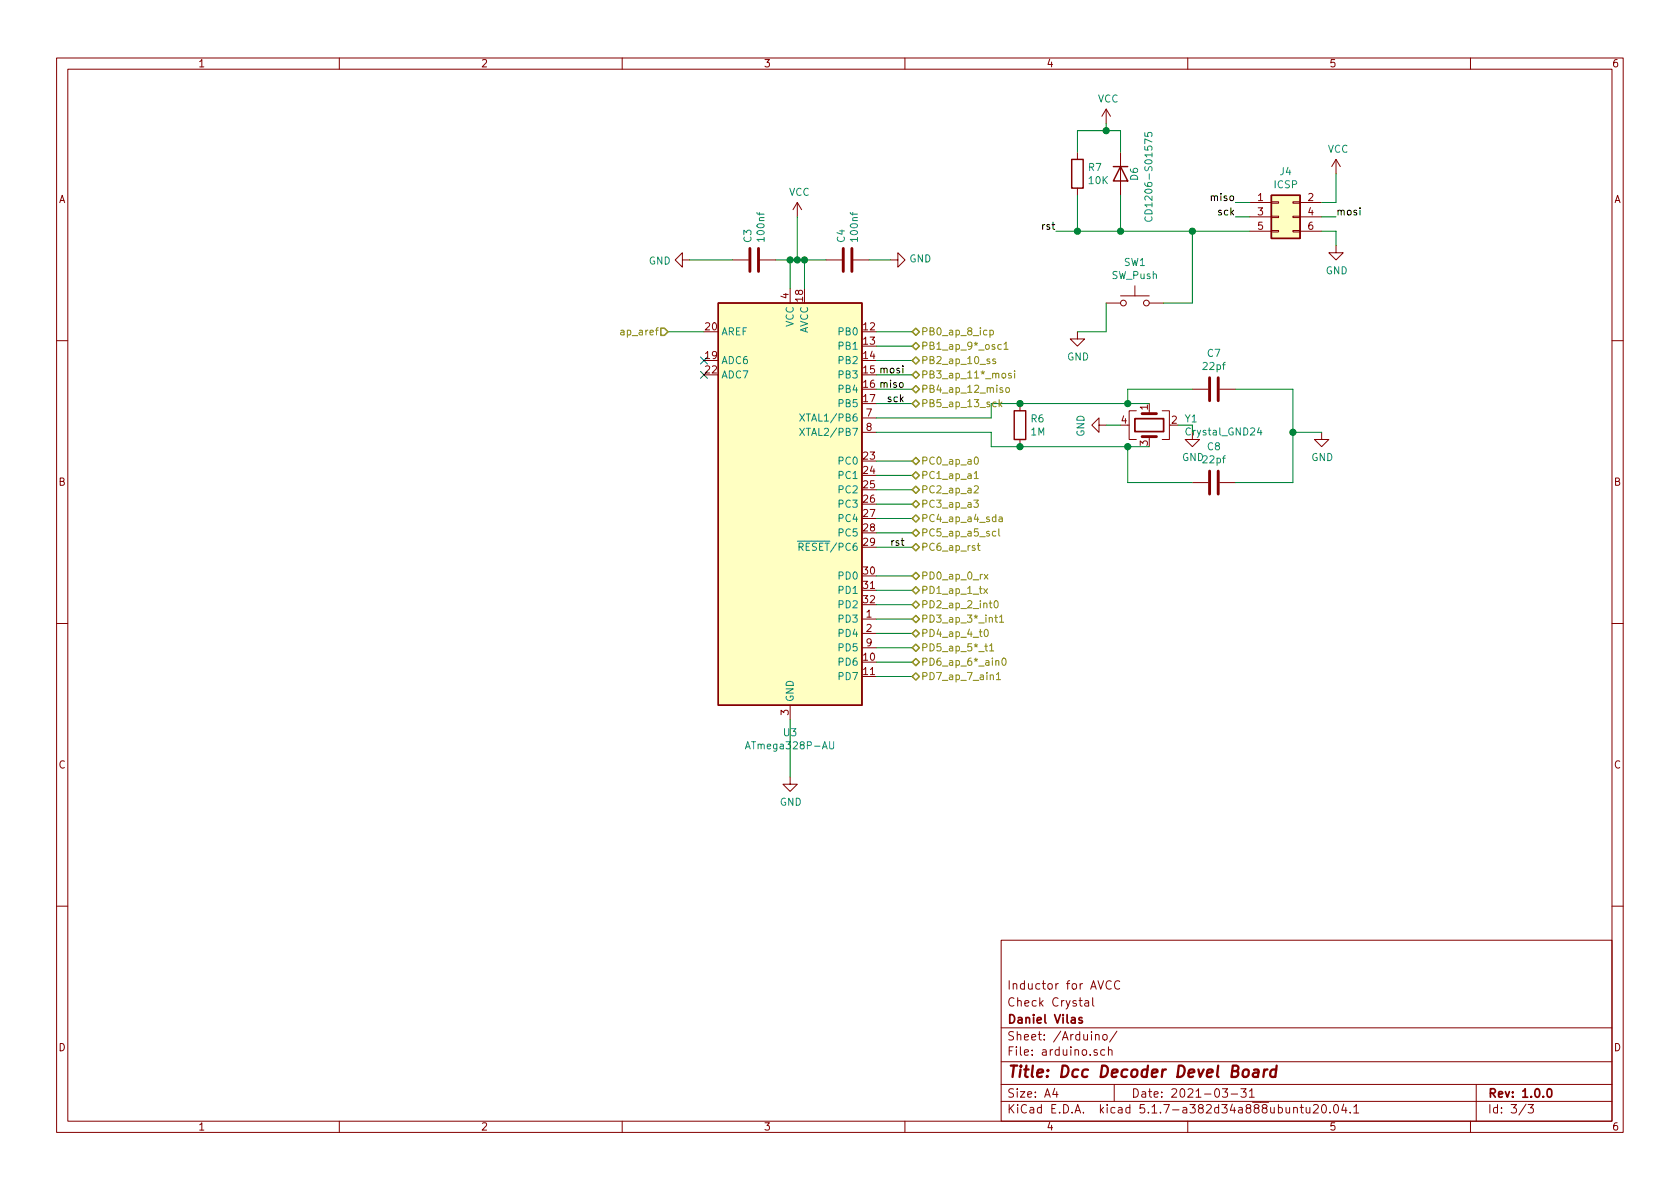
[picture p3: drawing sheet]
<svg xmlns="http://www.w3.org/2000/svg" width="297mm" height="210mm" viewBox="0 0 297 210" stroke-linecap="round" stroke-linejoin="round" font-family="sans-serif">
<g fill="none" stroke="#840000" stroke-width=".18">
<path d="M10 10.3h277v189.9h-277zM12 12.2h273v186.1h-273zM60 10.3v1.9M110 10.3v1.9M160 10.3v1.9M195.6 19.3l-.8 1.3M195.6 19.3v2.5M195.6 19.3l.7 1.3M210 10.3v1.9M260 10.3v1.9M141 35.8l-.8 1.3M141 35.8v2.5"/>
<path d="M141 35.8l.7 1.3M190.5 26.9v1.3M190.5 33.3v1.2M198.1 26.9v7.6M221 35.8h3.8M221 38.3h3.8M224.8 35.7h1.3v.2h-1.3zM224.8 38.2h1.3v.3h-1.3zM228.6 35.7h1.3v.2h-1.3zM228.6 38.2h1.3v.3h-1.3zM229.9 35.8h3.8M229.9 38.3h3.8"/>
<path d="M236.2 28.2l-.7 1.3M236.2 28.2v2.5M236.2 28.2l.8 1.3M120.6 46v-1.3l-1.2 1.3 1.2 1.2v-1.2h1.3M129.5 46h2.8M134.4 46h2.8M139.7 51v2.6M146 46h2.8M150.9 46h2.8M157.5 46h1.2v-1.3l1.3 1.3-1.3 1.2v-1.2M190.5 58.7v1.2h1.3l-1.3 1.3-1.3-1.3h1.3M195.6 53.6h2.5"/>
<path d="M198.1 52.3h5.1M200.7 50.5v1.8M203.2 53.6h2.5M221 40.9h3.8M224.8 40.8h1.3v.2h-1.3zM228.6 40.8h1.3v.2h-1.3zM229.9 40.9h3.8M236.2 43.4v1.3h1.3l-1.3 1.3-1.3-1.3h1.3M10 60.2h2M152.4 73.9h2.5M152.4 76.4h2.5M180.3 71.4v1.2"/>
<path d="M180.3 77.7v1.3M194.3 75.2v-1.3l-1.3 1.3 1.3 1.2v-1.2h1.3M200.9 72.6h-1.3v5.1h1.3M203.2 72.6v.5M203.2 77.2v.5M205.5 72.6h1.3v5.1h-1.3M210.8 76.4v1.3h1.3l-1.3 1.3-1.3-1.3h1.3M210.8 68.8h2.8M215.6 68.8h2.8M233.7 76.4v1.3h1.2l-1.2 1.3-1.3-1.3h1.3M285 60.2h2M210.8 85.3h2.8"/>
<path d="M215.6 85.3h2.8M10 110.3h2M152.4 109.5h2.5M152.4 112h2.5M152.4 114.5h2.5M285 110.3h2M139.7 137.4v1.3h1.3l-1.3 1.2-1.3-1.2h1.3M139.7 124.7v2.5M10 160.2h2M177 166.3h108v32h-108zM191.8 177h.6l.1 .9M192.5 177.3l-.5 .1a.29 .29 0 0 0-.2 .2 .29 .29 0 0 0 .2 .3l.5-.1"/>
<path d="M193.2 176.4v1.3l.2 .2M196.5 173.6a.59 .59 0 0 0-.8 0 .59 .59 0 0 0-.1 .7 .56 .56 0 0 0 .2 .6 .56 .56 0 0 0 .7-.1M198 173.6a.59 .59 0 0 0-.8 0 .59 .59 0 0 0-.1 .7 .56 .56 0 0 0 .2 .6 .56 .56 0 0 0 .7-.1M285 160.2h2M60 198.3v1.9M110 198.3v1.9M160 198.3v1.9M177 194.8h108M177 191.8h108M177 187.8h108M177 181.8h108M186.5 192.5l-.4 1h1"/>
<path d="M186.8 193v1M193.7 183.1l.2-.2 .4 .1v.9M194 185.7l-.4-.1-.2 .2 .1 .2 .5 .2v.3h-.6M195 183.1l.3-.2 .4 .2 .1 .5-.2 .2-.3 .1-.3-.1zM195.3 185.7l-.4-.1-.3 .3 .1 .6 .2 .1 .4-.1M196 185.7l.2-.1 .3 .1 .1 .9M196 185.1v1.5M197 191.8v3M197.5 182.3l-1.3 2M210 198.3v1.9M216.1 192.5h.9l-.4 .6 .4 .1v.7l-.2 .1-.7-.1M217.7 193.5h1.1"/>
<path d="M219.4 192.5h.9l-.5 .6 .5 .1v.7l-.3 .1-.6-.1M220.9 193l.4-.5v1.5M220.9 194h.9M228.7 196l.1-.1a.37 .37 0 0 1 .6 .1v.8M228.7 195.8v1M229.9 195.8h.6M230.1 195.3v1.3l.4 .2M230.9 195.8v.8a.39 .39 0 0 0 .7 .1M231.6 195.8v1M232.2 195.5l.2-.2h.4l.2 .2 .1 .3-.9 1h.9M233.8 195.5l.2-.2a.8 .8 0 0 1 .5 .8 .8 .8 0 0 1-.5 .7l-.2-.1-.1-.4zM235.2 196.7v.1"/>
<path d="M235.9 195.5l.2-.2a.81 .81 0 0 1 .6 .6 .81 .81 0 0 1-.3 .8l-.1 .1a.79 .79 0 0 1-.4-1.3zM237.6 195.2l-.4 1.1h1M237.9 195.8v1M238.7 196.7v.1M239.4 195.8l.4-.5v1.5M239.4 196.8h.8M260 198.3v1.9M261 191.8v6.5M269.8 195.2l-1.2 2M270.2 195.3h.9l-.5 .6 .4 .1v.7l-.2 .1-.6-.1"/>
<circle cx="198.6" cy="53.6" r=".51"/>
<circle cx="202.7" cy="53.6" r=".51"/>
</g>
<path d="M200.7 74h5v2.3h-5zM191.3 180l-.3-.1-.2 .2v.3l.5 .1v.3h-.5M273.7 192.6l.3-.1a.94 .94 0 0 1 0 1.5h-.1a1 1 0 0 1-.2-1.4z" fill="none" stroke="#840000" stroke-width=".3"/>
<path d="M221.7 189.2h.8l.1 .2-.2 1M222.5 189.6l-.7 .1a.4 .4 0 0 0-.3 .3 .4 .4 0 0 0 .2 .4l.7-.1M223.5 189.1l-.1 1.3M224.1 189.1a.54 .54 0 0 0-.6 .4M225.6 189.2a.68 .68 0 0 0-1 .3v.6l.1 .2 .2 .1 .6-.1M225.7 188.4l-.2 2" fill="none" stroke="#840000" stroke-width=".41"/>
<g fill="#ffffc2" stroke="#ffffc2" stroke-width=".18">
<path d="M127 53.6h25.4v71.1h-25.4z"/>
<path d="M224.8 34.5h5.1v7.7h-5.1z"/>
</g>
<path d="M189.5 28.2h2v5.1h-2zM196.8 29.5h2.6M198.1 29.5l1.3 2.5h-2.6zM224.8 34.5h5.1v7.7h-5.1zM127 53.6h25.4v71.1h-25.4zM179.3 72.6h2.1v5.1h-2.1z" fill="none" stroke="#840000" stroke-width=".25"/>
<g fill="none" stroke="#008484" stroke-width=".18">
<path d="M202.4 23.5v.6h.6l-.1-.2 .1-.4h.6l.1 .2-.1 .4M202.5 38.3a.6 .6 0 0 0 .5 .9 .6 .6 0 0 0 .7-.6l-.1-.3M141.4 73.2l.8 1.3M141.4 75.7l.8 1.3M142.2 73.2l-.8 1.3M142.2 75.7l-.8 1.3M222.6 75.6l-.3 .9h.8M222.9 76.1v.8M141 95.7h1.2M141.3 96.7h.6l.1-.2-.1-.3-.1-.1h-.5v1.2M141.6 96.7l.4 .6M131.8 132.4l.4-1.2 .4 1.2"/>
<path d="M131.9 132.1h.6M146.7 131.2v1l.2 .2h.3l.2-.2v-1"/>
</g>
<path d="M132.6 43.9v4.1M134.1 43.9v4.1M149.1 43.9v4.1M150.6 43.9v4.1M201.9 73.1h2.6M201.9 77.2h2.6M213.9 66.8v4.1M215.4 66.8v4.1M213.9 83.3v4.1M215.4 83.3v4.1" fill="none" stroke="#840000" stroke-width=".51"/>
<g fill="none" stroke="#008400" stroke-width=".18">
<path d="M141 38.3v7.7M190.5 26.9v-3.8h7.6v3.8M190.5 34.5v6.4M195.6 21.8v1.3M198.1 34.5v6.4M218.4 35.8h2.6M218.4 38.3h2.6M233.7 38.3h2.5M236.2 30.7v5.1h-2.5M118.1 58.7h6.4M121.9 46h7.6M137.2 46h8.8"/>
<path d="M139.7 46v5M142.2 46v5M153.7 46h3.8M154.9 58.7h6.4M186.7 40.9h34.3M195.6 53.6v5.1h-5.1M210.8 40.9v12.7h-5.1M233.7 40.9h2.5v2.5M154.9 68.8h6.4M154.9 76.4h20.4v2.6h27.9M154.9 71.4h6.4M154.9 61.2h6.4"/>
<path d="M154.9 63.7h6.4M154.9 66.3h6.4M195.6 75.2h2.5M199.4 79v6.3h11.4M203.2 71.4h-27.9v2.5h-20.4M208.3 75.2h2.5M210.8 68.8h-11.4v2.6M218.4 68.8h10.2v16.5h-10.2M228.6 76.4h5.1M154.9 91.7h6.4M154.9 96.8h6.4M154.9 81.5h6.4"/>
<path d="M154.9 84.1h6.4M154.9 86.6h6.4M154.9 89.1h6.4M154.9 94.2h6.4M154.9 109.5h6.4M154.9 117.1h6.4M154.9 119.6h6.4M154.9 112h6.4M154.9 101.8h6.4M154.9 104.4h6.4M154.9 106.9h6.4M154.9 114.5h6.4"/>
<path d="M139.7 127.2v10.2"/>
</g>
<g fill="none" stroke="#848400" stroke-width=".18">
<path d="M110.3 58.7h-.4l-.2 .2 .1 .3h.5M175 58.4h.4l.2 .2-.1 .6h-.5M175 58.4v1.3M176 63.5h-.3l-.2 .1 .1 .2 .4 .2v.3h-.5M176.7 70.7v1.2M176.8 71.4l.3 .5M177 61l-.3-.1-.3 .3 .2 .5h.4M177.1 71.1l-.4 .5M177.3 68.6l-.3-.1-.2 .2 .1 .2 .4 .1v.3h-.5M177.5 60.9l.4-.4v1.3M177.5 61.8h.7M177.9 68.6l.3-.1 .3 .3-.1 .5-.3 .1-.2-.1z"/>
<path d="M178.8 66.1l-.3-.1-.2 .2 .1 .2 .4 .1v.3h-.5M179.4 65.6v.1M179.4 66v.8M172.2 88.4h.8l-.5 .5 .4 .1v.6l-.2 .1-.5-.1M172.3 83.7l.3-.3v1.2M172.3 86l.4-.1 .3 .4-.1 .2-.7 .7h.8M172.3 84.6h.7M172.4 80.9l.1-.1a.67 .67 0 0 1 .5 .7 .67 .67 0 0 1-.5 .6l-.1-.1-.1-.4zM172.8 96.5h.5M173 96.1v1l.3 .2M176.1 94l-.4-.1-.2 .3 .1 .5h.5M176.6 93.5v1.1l.2 .2"/>
<path d="M176.7 91.5h.4l.1 .7M177.2 91.7l-.4 .1-.2 .1 .1 .3h.5M173.9 104.1l.7 .8M174 101.6l.7 .8M174.1 111.4l.2-.1a.69 .69 0 0 1 .4 .6 .69 .69 0 0 1-.4 .7l-.2-.2-.1-.3zM174.1 114.3h.5M174.3 113.8v1.1l.3 .2M174.6 104.1l-.7 .8M174.7 101.6l-.7 .8M175 114.2l.3-.4v1.3M175 115.1h.7M175.9 106.3l.2-.1a.69 .69 0 0 1 .4 .7 .69 .69 0 0 1-.4 .6l-.2-.1-.1-.4z"/>
<path d="M175.9 109.2h.5M176.1 108.8v1l.3 .2M176.2 119.3l.4-.4v1.3M176.7 109.1l.4-.3v1.2M176.7 110h.7M177.3 116.5l.1-.1a.67 .67 0 0 1 .5 .6 .67 .67 0 0 1-.5 .6l-.3-.4zM176.2 120.2h.7"/>
</g>
<g fill="none" stroke="#848400" stroke-width=".25">
<path d="M116.8 58h.7l.6 .7-.6 .6h-.7zM161.3 58.7l.6-.7 .7 .7-.7 .6zM161.3 68.8l.6-.6 .7 .6-.7 .7zM161.3 71.4l.6-.7 .7 .7-.7 .6zM161.3 66.3l.6-.6 .7 .6-.7 .6zM161.3 61.2l.6-.6 .7 .6-.7 .6zM161.9 63.1l.7 .6-.7 .7-.6-.7zM161.3 81.5l.6-.6 .7 .6-.7 .7zM161.3 84.1l.6-.7 .7 .7-.7 .6zM161.3 86.6l.6-.6 .7 .6-.7 .6zM161.3 94.2l.6-.6 .7 .6-.7 .7zM161.3 89.1l.6-.6 .7 .6-.7 .7z"/>
<path d="M161.3 96.8l.6-.7 .7 .7-.7 .6zM161.9 91.1l.7 .6-.7 .6-.6-.6zM161.3 101.8l.6-.6 .7 .6-.7 .7zM161.3 104.4l.6-.6 .7 .6-.7 .6zM161.3 106.9l.6-.6 .7 .6-.7 .7zM161.3 117.1l.6-.6 .7 .6-.7 .6zM161.3 109.5l.6-.7 .7 .7-.7 .6zM161.3 112l.6-.6 .7 .6-.7 .6zM161.3 114.5l.6-.6 .7 .6-.7 .7zM161.9 119l.7 .6-.7 .7-.6-.7z"/>
</g>
<path d="M240.5 36.7v.2M240.5 37.2v.8" fill="none" stroke="#000" stroke-width=".18"/>
<g fill="#008400" stroke="#008400" stroke-width=".25">
<circle cx="199.4" cy="79" r=".51"/>
<circle cx="198.1" cy="40.9" r=".51"/>
<circle cx="180.3" cy="71.4" r=".51"/>
<circle cx="180.3" cy="79" r=".51"/>
<circle cx="195.6" cy="23.1" r=".51"/>
<circle cx="199.4" cy="71.4" r=".51"/>
<circle cx="139.7" cy="46" r=".51"/>
<circle cx="228.6" cy="76.4" r=".51"/>
<circle cx="141" cy="46" r=".51"/>
<circle cx="142.2" cy="46" r=".51"/>
<circle cx="190.5" cy="40.9" r=".51"/>
<circle cx="210.8" cy="40.9" r=".51"/>
</g>
<path d="M123.9 63.1l1.2 1.3M123.9 65.7l1.2 1.2M125.1 63.1l-1.2 1.3M125.1 65.7l-1.2 1.2" fill="none" stroke="#000084" stroke-width=".18"/>
<text font-size="2.8" fill="#840000" x="178" y="190.5">Title: Dcc Decoder Devel Board</text>
<g font-size="2.1" fill="#840000">
<text x="178" y="178">Check Crystal</text>
<text x="178" y="175">Inductor for AVCC</text>
<text x="178" y="184">Sheet: /Arduino/</text>
<text x="178" y="181">Daniel Vilas</text>
<text x="178" y="186.7">File: arduino.sch</text>
<text x="178" y="196.9">KiCad E.D.A. kicad 5.1.7-a382d34a888ubuntu20.04.1</text>
<text x="178" y="194.1">Size: A4</text>
<text x="200" y="194.1">Date: 2021-03-31</text>
<text x="263" y="194.1">Rev: 1.0.0</text>
<text x="263" y="196.9">Id: 3/3</text>
</g>
<g font-size="1.8" fill="#840000">
<text x="35" y="11.9">1</text>
<text x="85" y="11.9">2</text>
<text x="135" y="11.9">3</text>
<text x="185" y="11.9">4</text>
<text x="235" y="11.9">5</text>
<text x="285" y="11.9">6</text>
<text x="10.4" y="35.9">A</text>
<text x="222.4" y="35.6">1</text>
<text x="231.3" y="35.6">2</text>
<text x="285.4" y="35.9">A</text>
<text x="222.4" y="38.1">3</text>
<text x="222.4" y="40.6">5</text>
<text x="231.3" y="38.1">4</text>
<text x="231.3" y="40.6">6</text>
<text x="139.4" y="52.8" transform="rotate(-90 139.4 52.8)">4</text>
<text x="142" y="53.3" transform="rotate(-90 142 53.3)">18</text>
<text x="124.8" y="58.4">20</text>
<text x="152.7" y="58.4">12</text>
<text x="124.8" y="63.5">19</text>
<text x="152.7" y="61">13</text>
<text x="152.7" y="63.5">14</text>
<text x="124.8" y="66">22</text>
<text x="152.7" y="71.1">17</text>
<text x="153.2" y="73.7">7</text>
<text x="153.2" y="76.2">8</text>
<text x="198.3" y="74.9">4</text>
<text x="202.9" y="72.5" transform="rotate(-90 202.9 72.5)">1</text>
<text x="207.2" y="74.9">2</text>
<text x="152.7" y="81.3">23</text>
<text x="152.7" y="83.8">24</text>
<text x="202.9" y="78.8" transform="rotate(-90 202.9 78.8)">3</text>
<text x="10.4" y="85.9">B</text>
<text x="152.7" y="86.4">25</text>
<text x="152.7" y="88.9">26</text>
<text x="285.4" y="85.9">B</text>
<text x="152.7" y="91.4">27</text>
<text x="152.7" y="94">28</text>
<text x="152.7" y="96.5">29</text>
<text x="152.7" y="101.6">30</text>
<text x="152.7" y="104.1">31</text>
<text x="152.7" y="106.7">32</text>
<text x="153.2" y="109.2">1</text>
<text x="153.2" y="111.8">2</text>
<text x="152.7" y="116.8">10</text>
<text x="152.7" y="119.4">11</text>
<text x="153.2" y="114.3">9</text>
<text x="139.4" y="126.5" transform="rotate(-90 139.4 126.5)">3</text>
<text x="10.4" y="135.9">C</text>
<text x="285.4" y="135.9">C</text>
<text x="10.4" y="185.9">D</text>
<text x="285.4" y="185.9">D</text>
<text x="35" y="199.9">1</text>
<text x="85" y="199.9">2</text>
<text x="135" y="199.9">3</text>
<text x="185" y="199.9">4</text>
<text x="235" y="199.9">5</text>
<text x="285" y="199.9">6</text>
</g>
<g font-size="1.8" fill="#008484">
<text x="194.1" y="18.1">VCC</text>
<text x="234.7" y="27">VCC</text>
<text x="139.5" y="34.6">VCC</text>
<text x="192.5" y="30.2">R7</text>
<text x="192.6" y="32.6">10K</text>
<text x="201.2" y="31.9" transform="rotate(-90 201.2 31.9)">D6</text>
<text x="225.3" y="33.3">ICSP</text>
<text x="226.4" y="31">J4</text>
<text x="203.8" y="37.9" transform="rotate(-90 203.8 37.9)">CD1206-S01575</text>
<text x="114.7" y="46.8">GND</text>
<text x="132.9" y="42.8" transform="rotate(-90 132.9 42.8)">C3</text>
<text x="135.2" y="42.5" transform="rotate(-90 135.2 42.5)">100nf</text>
<text x="149.4" y="42.8" transform="rotate(-90 149.4 42.8)">C4</text>
<text x="151.7" y="42.5" transform="rotate(-90 151.7 42.5)">100nf</text>
<text x="160.8" y="46.4">GND</text>
<text x="198.8" y="47">SW1</text>
<text x="196.6" y="49.3">SW_Push</text>
<text x="234.4" y="48.5">GND</text>
<text x="127.5" y="59.3">AREF</text>
<text x="140.3" y="57.8" transform="rotate(-90 140.3 57.8)">VCC</text>
<text x="142.9" y="59.1" transform="rotate(-90 142.9 59.1)">AVCC</text>
<text x="148.5" y="59.3">PB0</text>
<text x="127.5" y="64.4">ADC6</text>
<text x="148.5" y="61.8">PB1</text>
<text x="148.5" y="64.4">PB2</text>
<text x="188.7" y="63.7">GND</text>
<text x="212.8" y="65.4">22pf</text>
<text x="213.5" y="63.1">C7</text>
<text x="127.5" y="66.9">ADC7</text>
<text x="148.5" y="66.9">PB3</text>
<text x="148.5" y="69.5">PB4</text>
<text x="142.4" y="74.5">XTAL1/PB6</text>
<text x="142.4" y="77.1">XTAL2/PB7</text>
<text x="148.5" y="72">PB5</text>
<text x="182.3" y="77">1M</text>
<text x="182.3" y="74.7">R6</text>
<text x="191.7" y="77.3" transform="rotate(-90 191.7 77.3)">GND</text>
<text x="209.5" y="74.7">Y1</text>
<text x="148.5" y="82.2">PC0</text>
<text x="209" y="81.5">GND22pf</text>
<text x="213.5" y="79.6">C8</text>
<text x="231.9" y="81.5">GND</text>
<text x="148.5" y="84.7">PC1</text>
<text x="148.5" y="87.2">PC2</text>
<text x="148.5" y="89.8">PC3</text>
<text x="148.5" y="92.3">PC4</text>
<text x="148.5" y="94.9">PC5</text>
<text x="142.1" y="97.4">RESET/PC6</text>
<text x="148.5" y="102.5">PD0</text>
<text x="148.5" y="105">PD1</text>
<text x="148.5" y="107.6">PD2</text>
<text x="148.5" y="110.1">PD3</text>
<text x="148.5" y="112.6">PD4</text>
<text x="148.5" y="117.7">PD6</text>
<text x="148.5" y="115.2">PD5</text>
<text x="140.3" y="124.2" transform="rotate(-90 140.3 124.2)">GND</text>
<text x="148.5" y="120.3">PD7</text>
<text x="138.6" y="130.2">U3</text>
<text x="132.6" y="132.5">ATmega328P-AU</text>
<text x="137.9" y="142.5">GND</text>
</g>
<g font-size="1.8">
<text x="214.3" y="35.6">miso</text>
<text x="184.4" y="40.6">rst</text>
<text x="215.5" y="38.1">sck</text>
<text x="236.2" y="38.1">mosi</text>
<text x="152.7" y="66">15 mosi</text>
<text x="152.7" y="68.6">16 miso</text>
<text x="157.1" y="71.1">sck</text>
<text x="157.8" y="96.5">rst</text>
</g>
<g font-size="1.8" fill="#848400">
<text x="110.3" y="59.3">ap_aref</text>
<text x="162.8" y="59.3">PB0_ap_8_icp</text>
<text x="162.8" y="64.4">PB2_ap_10_ss</text>
<text x="162.8" y="61.8">PB1_ap_9*_osc1</text>
<text x="162.8" y="69.5">PB4_ap_12_miso</text>
<text x="162.8" y="66.9">PB3_ap_11*_mosi</text>
<text x="162.8" y="72">PB5_ap_13_sck</text>
<text x="162.8" y="82.2">PC0_ap_a0</text>
<text x="162.8" y="84.7">PC1_ap_a1</text>
<text x="162.8" y="87.2">PC2_ap_a2</text>
<text x="162.8" y="89.8">PC3_ap_a3</text>
<text x="162.8" y="94.9">PC5_ap_a5_scl</text>
<text x="162.8" y="92.3">PC4_ap_a4_sda</text>
<text x="162.8" y="97.4">PC6_ap_rst</text>
<text x="162.8" y="102.5">PD0_ap_0_rx</text>
<text x="162.8" y="105">PD1_ap_1_tx</text>
<text x="162.8" y="107.6">PD2_ap_2_int0</text>
<text x="162.8" y="110.1">PD3_ap_3*_int1</text>
<text x="162.8" y="112.6">PD4_ap_4_t0</text>
<text x="162.8" y="117.7">PD6_ap_6*_ain0</text>
<text x="162.8" y="115.2">PD5_ap_5*_t1</text>
<text x="162.8" y="120.3">PD7_ap_7_ain1</text>
</g>
<text font-size="1.8" fill="#008400" x="210" y="77">Crystal_GND24</text>
</svg>
